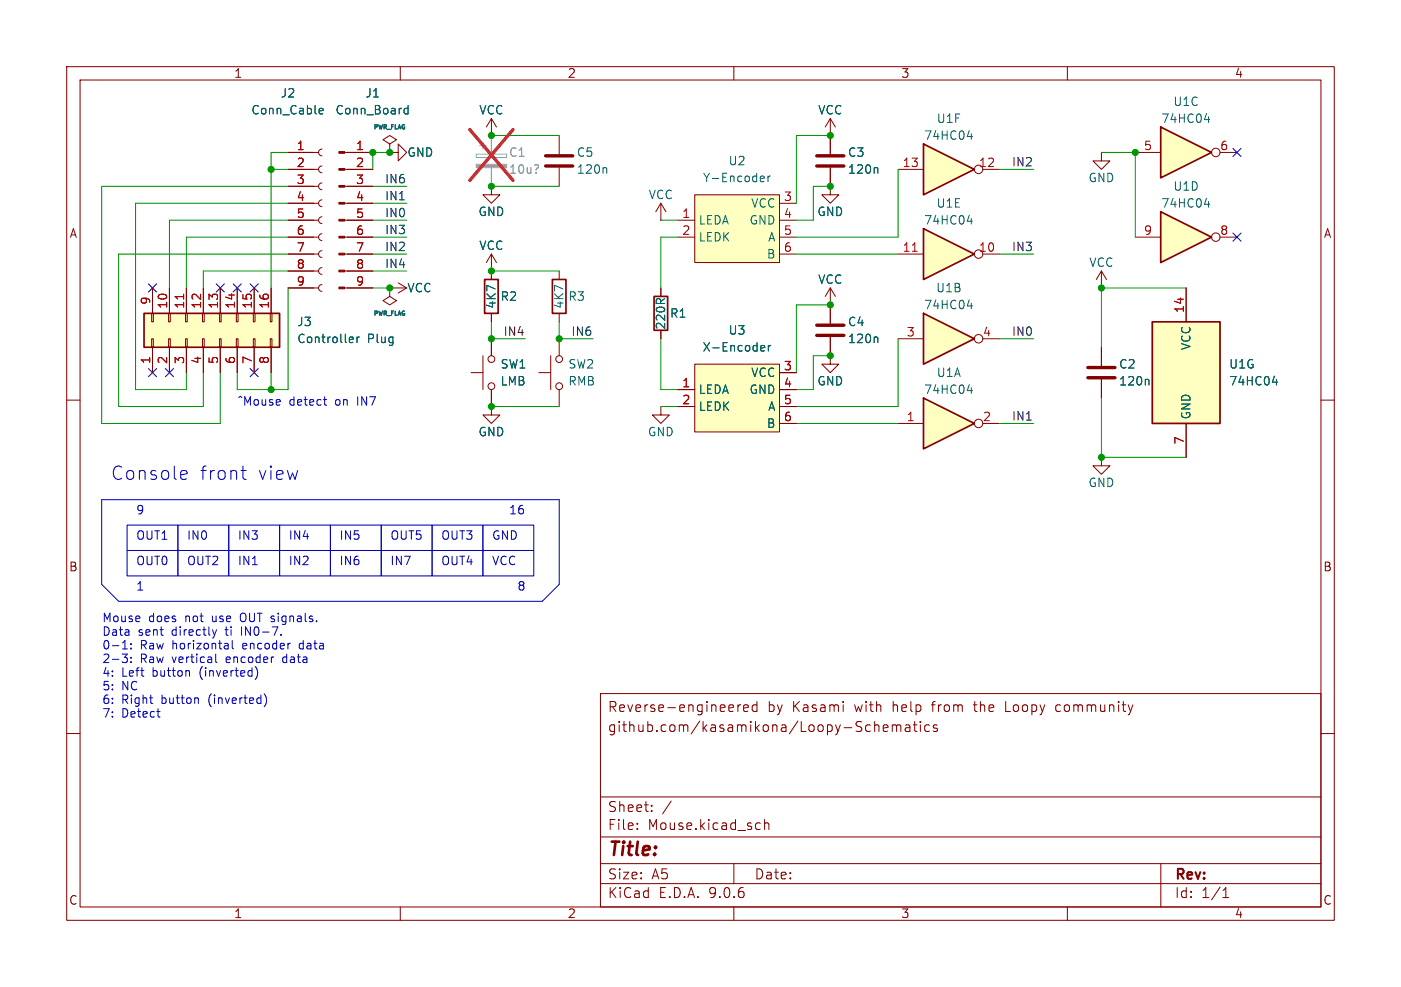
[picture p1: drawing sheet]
<svg xmlns="http://www.w3.org/2000/svg" width="210mm" height="148mm" viewBox="0 0 210 148" stroke-linecap="round" stroke-linejoin="round" font-family="sans-serif">
<g fill="none" stroke="#840000" stroke-width=".15">
<path d="M10 10h190v128h-190zM12 12h186v124h-186zM60 10v2M73.7 17.8l-.8 1.3M73.7 17.8l.7 1.3M73.7 17.8v2.5M110 10v2M160 10v2M73.7 20.3h.1M83.8 20.3v2.8M83.8 25.1v2.8M58.4 43.2v1.3l1 .6-1 .6-1-.6 1-.6"/>
<path d="M58.4 43.2h.1M124.5 53.3v1.3h1.2l-1.2 1.3-1.3-1.3h1.3M124.5 53.3h.1M10 60h2M198 60h2M10 110h2M90 104h108v32h-108zM90 119.5h108M110.6 105.7v1M111 105.7l-.2 .1-.2 .2M111.5 106.2l.7-.2-.1-.2-.4-.1-.2 .2v.7h.6M113.5 105.8l-.5-.1-.2 .3v.4l.1 .2h.6"/>
<path d="M113.5 105.2v1.5M126.4 105.2v.1M126.4 105.7v1M131.3 108.7l.4 .1v.1v.8M132.4 109.2l.7-.2-.1-.2-.4-.1-.2 .2 .1 .7h.5M133.7 108.8a.37 .37 0 0 1 .7 .1M133.7 108.7v1M134.4 108.9l.2-.2 .4 .1v.9M134.4 108.9v.8M135.7 108.8h.6l.1 .9M136.4 109l-.5 .1a.29 .29 0 0 0-.2 .3 .29 .29 0 0 0 .2 .3l.5-.1M136.9 108.7h.6"/>
<path d="M137.1 108.2v1.3l.1 .1 .3 .1M138 108.2v.1M138 108.7v1M139.3 108.8l-.4-.1-.3 .3v.4l.1 .2h.6M140.5 108.8l-.4-.1-.2 .2 .1 .2 .5 .2v.3h-.6M150.7 105.2v1.5h.8M158.5 105.7l-.3 .3v.4l.3 .3M198 110h2M60 136v2M90 132.5h108M90 129.5h108M90 125.5h108"/>
<path d="M95.5 124.2v.2M95.5 123.5v.1M97.7 121.5v.2M97.7 120.8v.1M100.6 120.1l-1.3 1.9M110 136v2M110 129.5v3M113.8 123.4l.2 .1M114 124.3l-.2 .1M114.6 122.9v1.5M114.6 123.5a.37 .37 0 0 1 .7 .1v.8M160 136v2"/>
<path d="M174 129.5v6.5M183.3 134.6h.9M183.3 133.5l.5-.4v1.5"/>
</g>
<path d="M81.8 23.4h4.1M81.8 24.9h4.1" fill="none" stroke="#840000" stroke-width=".51"/>
<path d="M90.8 25.1l.1 .2v.7" fill="none" stroke="#006464" stroke-width=".15"/>
<path d="M172.7 48.3h10.2v15.2h-10.2z" fill="#ffffc2"/>
<path d="M172.7 48.3h10.2v15.2h-10.2z" fill="none" stroke="#840000" stroke-width=".25"/>
<path d="M165.1 52.1v2.8M165.1 56.9v2.8M177.8 43.2v5.1M177.8 63.5v5.1" fill="none" stroke="#840000" stroke-width=".15"/>
<path d="M172 56.9l.2 .2v.6M190.7 57.3h.8M191.3 56.9v.8" fill="none" stroke="#006464" stroke-width=".15"/>
<path d="M163.1 55.1h4M163.1 56.6h4" fill="none" stroke="#840000" stroke-width=".51"/>
<path d="M138.4 21.6l7.6 3.8-7.6 3.8z" fill="#ffffc2"/>
<path d="M138.4 21.6l7.6 3.8-7.6 3.8z" fill="none" stroke="#840000" stroke-width=".25"/>
<g fill="none" stroke="#840000" stroke-width=".15">
<path d="M134.6 25.4h3.8M147.3 25.4h2.6"/>
<circle cx="146.7" cy="25.4" r=".63"/>
</g>
<path d="M145 20.5h.8M145.6 20.1v.8" fill="none" stroke="#006464" stroke-width=".15"/>
<path d="M138.4 34.3l7.6 3.8-7.6 3.8z" fill="#ffffc2"/>
<path d="M138.4 34.3l7.6 3.8-7.6 3.8z" fill="none" stroke="#840000" stroke-width=".25"/>
<g fill="none" stroke="#840000" stroke-width=".15">
<path d="M134.6 38.1h3.8M147.3 38.1h2.6"/>
<circle cx="146.7" cy="38.1" r=".63"/>
</g>
<path d="M136.8 37.7h.7" fill="none" stroke="#a90000" stroke-width=".15"/>
<path d="M145 33.2h.8M145.6 32.8v.8" fill="none" stroke="#006464" stroke-width=".15"/>
<path d="M104.1 29.2h12.7v10.2h-12.7z" fill="#ffffc2"/>
<g fill="none" stroke="#840000" stroke-width=".15">
<path d="M101.6 33h2.5M101.6 35.6h2.5M104.1 29.2h12.7v10.2h-12.7zM116.8 33h2.6M116.8 35.6h2.6M116.8 30.5h2.6M116.8 38.1h2.6M70.6 55.9h1.8M72.4 53.3v5.1M73.7 50.8v2.5M73.7 58.4v2.6M165.1 43.2h.1"/>
<path d="M165.1 40.6l-.8 1.3M165.1 40.6l.8 1.3M165.1 40.6v2.6"/>
<circle cx="73.7" cy="57.9" r=".51"/>
<circle cx="73.7" cy="53.8" r=".51"/>
</g>
<path d="M114.1 26.4l.4 .1 .1 .2-.6 .1M114.5 27.2h-.4M115.1 26.4v.8M115.5 26.4l-.3 .1-.1 .1" fill="none" stroke="#006464" stroke-width=".15"/>
<path d="M174 31.8l7.6 3.8-7.6 3.8z" fill="#ffffc2"/>
<path d="M174 31.8l7.6 3.8-7.6 3.8z" fill="none" stroke="#840000" stroke-width=".25"/>
<g fill="none" stroke="#840000" stroke-width=".15">
<path d="M165.1 22.9v1.2h1.3l-1.3 1.3-1.3-1.3h1.3M165.1 22.9h.1M170.2 35.6h3.8M182.9 35.6h2.5"/>
<circle cx="182.2" cy="35.6" r=".63"/>
</g>
<path d="M180.6 30.6h.7M181.2 30.2v.9" fill="none" stroke="#006464" stroke-width=".15"/>
<path d="M174 19.1l7.6 3.8-7.6 3.8z" fill="#ffffc2"/>
<path d="M174 19.1l7.6 3.8-7.6 3.8z" fill="none" stroke="#840000" stroke-width=".25"/>
<g fill="none" stroke="#840000" stroke-width=".15">
<path d="M170.2 22.9h3.8M182.9 22.9h2.5"/>
<circle cx="182.2" cy="22.9" r=".63"/>
</g>
<path d="M180.6 17.9h.7M181.2 17.5v.9" fill="none" stroke="#006464" stroke-width=".15"/>
<path d="M138.4 47l7.6 3.8-7.6 3.8z" fill="#ffffc2"/>
<path d="M138.4 47l7.6 3.8-7.6 3.8z" fill="none" stroke="#840000" stroke-width=".25"/>
<g fill="none" stroke="#840000" stroke-width=".15">
<path d="M134.6 50.8h3.8M147.3 50.8h2.6"/>
<circle cx="146.7" cy="50.8" r=".63"/>
</g>
<path d="M145 45.9h.8M145.6 45.5v.8" fill="none" stroke="#006464" stroke-width=".15"/>
<path d="M138.4 59.7l7.6 3.8-7.6 3.8z" fill="#ffffc2"/>
<path d="M72.6 41.9h2.1v5.1h-2.1zM138.4 59.7l7.6 3.8-7.6 3.8z" fill="none" stroke="#840000" stroke-width=".25"/>
<g fill="none" stroke="#840000" stroke-width=".15">
<path d="M43.2 22.9h4.6M43.2 25.4h4.6M43.2 27.9h4.6M43.2 30.5h4.6M43.2 33h4.6M43.2 35.6h4.6M43.2 38.1h4.6M48.3 22.4a.51 .51 0 0 0-.5 .5 .51 .51 0 0 0 .5 .5M48.3 24.9a.51 .51 0 0 0-.5 .5 .51 .51 0 0 0 .5 .5M48.3 27.4a.51 .51 0 0 0-.5 .5 .51 .51 0 0 0 .5 .5M48.3 30a.51 .51 0 0 0-.5 .5 .51 .51 0 0 0 .5 .5M48.3 32.5a.51 .51 0 0 0-.5 .5 .51 .51 0 0 0 .5 .5"/>
<path d="M48.3 35.1a.51 .51 0 0 0-.5 .5 .51 .51 0 0 0 .5 .5M48.3 37.6a.51 .51 0 0 0-.5 .5 .51 .51 0 0 0 .5 .5M51.7 22.9h4.2M51.7 25.4h4.2M51.7 27.9h4.2M51.7 30.5h4.2M51.7 33h4.2M51.7 35.6h4.2M51.7 38.1h4.2M58.4 21.6l1-.6-1-.7-1 .7 1 .6v1.3M58.4 22.9h.1M73.7 27.9v1.3h1.2l-1.2 1.3-1.3-1.3h1.3"/>
<path d="M73.7 27.9h.1M73.7 38.1l-.8 1.3M73.7 38.1l.7 1.3M73.7 38.1v3.8M124.5 27.9v1.3h1.2l-1.2 1.3-1.3-1.3h1.3M124.5 27.9h.1M43.2 40.6h4.6M43.2 43.2h4.6M48.3 40.1a.51 .51 0 0 0-.5 .5 .51 .51 0 0 0 .5 .5M48.3 42.7a.51 .51 0 0 0-.5 .5 .51 .51 0 0 0 .5 .5M51.7 40.6h4.2M51.7 43.2h4.2"/>
<path d="M58.4 43.2h.1M58.4 43.2h2.6M59.7 42.4l1.3 .8M61 43.2l-1.3 .7M73.7 40.6h.1M73.7 47v1.3M80.8 55.9h1.7M82.5 53.3v5.1M83.8 50.8v2.5M83.8 58.4v2.6M124.5 45.7h.1M124.5 43.2l-.8 1.3"/>
<path d="M124.5 43.2l.7 1.3M124.5 43.2v5.3M124.5 50.5v2.8M73.7 61v1.2h1.2l-1.2 1.3-1.3-1.3h1.3M73.7 61h.1M99.1 61v1.2h1.2l-1.2 1.3-1.3-1.3h1.3M99.1 61h.1M134.6 63.5h3.8M147.3 63.5h2.6M165.1 68.6v1.3h1.3l-1.3 1.2-1.3-1.2h1.3M165.1 68.6h.1"/>
<circle cx="83.8" cy="57.9" r=".51"/>
<circle cx="83.8" cy="53.8" r=".51"/>
<circle cx="146.7" cy="63.5" r=".63"/>
</g>
<path d="M47.9 17h.5M47.9 16.3l.4-.1 .1 .3-.6 .2M60.6 17l.2 .1 .4-.1M61.2 15.8v1.3M61.2 16.3l-.4-.1-.2 .2M131.4 50.5l.2 .2v.7M145 58.6h.8M145.6 58.2v.8" fill="none" stroke="#006464" stroke-width=".15"/>
<path d="M71.4 23.1h4.5v.5h-4.5zM71.9 21.8h1M72.4 21.3v1.1M73.7 20.3v2.8M73.7 25.1v2.8" fill="none" stroke="#a1a1a1" stroke-width=".15"/>
<path d="M71.4 24.6h4.5v.5h-4.5z" fill="#a1a1a1" stroke="#a1a1a1" stroke-width=".15"/>
<path d="M80.5 24.7a.27 .27 0 0 1 .2 .2 .27 .27 0 0 1-.1 .3" fill="none" stroke="#989898" stroke-width=".15"/>
<path d="M70.4 19.4l6.5 7.7M76.9 19.4l-6.5 7.7" fill="none" stroke="#e12e31" stroke-width=".46"/>
<g fill="#840000" stroke="#840000" stroke-width=".15">
<path d="M50.8 22.7h.9v.3h-.9z"/>
<path d="M50.8 25.3h.9v.2h-.9z"/>
<path d="M50.8 27.8h.9v.3h-.9z"/>
<path d="M50.8 30.4h.9v.2h-.9z"/>
<path d="M50.8 32.9h.9v.2h-.9z"/>
<path d="M50.8 35.4h.9v.3h-.9z"/>
<path d="M50.8 38h.9v.2h-.9z"/>
<path d="M50.8 40.5h.9v.3h-.9z"/>
<path d="M50.8 43.1h.9v.2h-.9z"/>
</g>
<path d="M122.4 48.8h4.1M122.4 50.3h4.1" fill="none" stroke="#840000" stroke-width=".51"/>
<path d="M21.6 47h20.3v5.1h-20.3z" fill="#ffffc2"/>
<path d="M21.6 47h20.3v5.1h-20.3zM98 44.5h2.1v5h-2.1z" fill="none" stroke="#840000" stroke-width=".25"/>
<g fill="none" stroke="#840000" stroke-width=".15">
<path d="M124.5 17.8v5.3M124.5 17.8l-.8 1.3M124.5 17.8l.7 1.3M124.5 20.3h.1M124.5 25.1v2.8M22.7 50.8h.3v1.3h-.3zM22.7 47h.3v1.3h-.3zM22.9 43.2v3.8M22.9 52.1v3.8M25.3 50.8h.2v1.3h-.2zM25.3 47h.2v1.3h-.2zM25.4 43.2v3.8"/>
<path d="M25.4 52.1v3.8M27.8 50.8h.3v1.3h-.3zM27.8 47h.3v1.3h-.3zM27.9 43.2v3.8M27.9 52.1v3.8M30.4 50.8h.2v1.3h-.2zM30.4 47h.2v1.3h-.2zM30.5 43.2v3.8M30.5 52.1v3.8M32.9 50.8h.2v1.3h-.2zM32.9 47h.2v1.3h-.2zM33 43.2v3.8"/>
<path d="M33 52.1v3.8M35.4 50.8h.3v1.3h-.3zM35.4 47h.3v1.3h-.3zM35.6 43.2v3.8M35.6 52.1v3.8M38 50.8h.2v1.3h-.2zM38 47h.2v1.3h-.2zM38.1 43.2v3.8M38.1 52.1v3.8M40.5 50.8h.3v1.3h-.3zM40.5 47h.3v1.3h-.3zM40.6 43.2v3.8"/>
<path d="M40.6 52.1v3.8M99.1 43.2v1.3M99.1 49.5v1.3"/>
</g>
<path d="M27.5 44.1v.7" fill="none" stroke="#a90000" stroke-width=".15"/>
<path d="M131.4 25.1l.2 .2v.7M52.5 50.5l.4 .1 .1 .2-.6 .2M52.9 51.3l-.4 .1M53.5 50.5v.9M53.9 50.5l-.3 .1-.1 .2" fill="none" stroke="#006464" stroke-width=".15"/>
<path d="M122.4 23.4h4.1M122.4 24.9h4.1" fill="none" stroke="#840000" stroke-width=".51"/>
<path d="M104.1 54.6h12.7v10.2h-12.7z" fill="#ffffc2"/>
<g fill="none" stroke="#840000" stroke-width=".15">
<path d="M43.2 22.9h3.8M43.2 25.4h3.8M43.2 27.9h3.8M43.2 30.5h3.8M43.2 33h3.8M43.2 35.6h3.8M43.2 38.1h3.8M52.1 22.9h3.8M52.1 25.4h3.8M52.1 27.9h3.8M52.1 30.5h3.8M52.1 33h3.8"/>
<path d="M52.1 35.6h3.8M52.1 38.1h3.8M58.4 22.9h1.3v-1.3l1.3 1.3-1.3 1.2v-1.2M58.4 22.9h.1M73.7 20.3h.1M73.7 27.9h.1M99.1 33h.1M99.1 30.5l-.8 1.3M99.1 30.5l.7 1.3M99.1 30.5v2.5M124.5 20.3h.1M124.5 27.9h.1"/>
<path d="M124.5 20.3v2.8M124.5 25.1v2.8M22.9 43.2v3.8M22.9 52.1v3.8M25.4 43.2v3.8M25.4 52.1v3.8M27.9 43.2v3.8M27.9 52.1v3.8M30.5 43.2v3.8M30.5 52.1v3.8M33 43.2v3.8M33 52.1v3.8"/>
<path d="M35.6 43.2v3.8M35.6 52.1v3.8M38.1 43.2v3.8M38.1 52.1v3.8M40.6 43.2v3.8M40.6 52.1v3.8M43.2 40.6h3.8M43.2 43.2h3.8M52.1 40.6h3.8M52.1 43.2h3.8M58.4 43.2h.1M73.7 40.6h.1"/>
<path d="M73.7 40.6v1.3M73.7 47v1.3M73.7 50.8v2.5M73.7 58.4v2.6M83.8 40.6v1.3M83.8 47v1.3M99.1 43.2v1.3M99.1 49.5v1.3M101.6 58.4h2.5M104.1 54.6h12.7v10.2h-12.7zM116.8 58.4h2.6M116.8 55.9h2.6"/>
<path d="M124.5 53.3h.1M124.5 45.7h.1M124.5 45.7v2.8M124.5 50.5v2.8M165.1 52.1v2.8M165.1 56.9v2.8M177.8 43.2v5.1M73.7 61h.1M101.6 61h2.5M116.8 61h2.6M116.8 63.5h2.6M177.8 63.5v5.1"/>
</g>
<g fill="none" stroke="#006464" stroke-width=".15">
<path d="M47.9 17h.5M47.9 16.3l.4-.1 .1 .3-.6 .2M60.6 17l.2 .1 .4-.1M61.2 16.3l-.4-.1-.2 .2M61.2 15.8v1.3M131.4 25.1l.2 .2v.7M52.5 50.5l.4 .1 .1 .2-.6 .2M52.9 51.3l-.4 .1M53.5 50.5v.9M53.9 50.5l-.3 .1-.1 .2M114.1 52.6h.5M114.1 51.9l.4-.1 .1 .3-.6 .1"/>
<path d="M115.2 51.8v.8M115.5 51.8l-.2 .1-.1 .1M131.4 50.5l.2 .2v.7M172 56.9l.2 .2v.6M190.7 57.3h.8M191.3 56.9v.8"/>
</g>
<path d="M82.8 41.9h2v5.1h-2z" fill="none" stroke="#840000" stroke-width=".25"/>
<g fill="none" stroke="#0000c2" stroke-width=".15">
<path d="M48.5 59.9h.5M15.2 74.9h68.6v12.7l-2.5 2.6h-63.5l-2.6-2.6zM19 78.7h7.7v3.9h-7.7zM26.7 78.7h7.6v3.9h-7.6zM27.4 70.6h.5l.1 .4-.9 .2M27.9 71.8l-.5 .1M34.3 78.7h7.6v3.9h-7.6zM36.1 70.6h.8M36.4 69.9v1.7l.1 .2 .4 .1M41.9 78.7h7.6v3.9h-7.6zM48.7 60.6l.3 .2M49.5 78.7h7.6v3.9h-7.6z"/>
<path d="M57.1 78.7h7.7v3.9h-7.7zM64.8 78.7h7.6v3.9h-7.6zM72.4 78.7h7.6v3.9h-7.6zM18.3 98.1h.8l-.4 .5 .3 .1 .1 .4-.3 .3h-.3M18.4 97.3h.7M19 82.6h7.7v3.8h-7.7zM19.6 97.2v.1M19.6 96.5v.1M19.6 98.6v.1M19.6 99.2v.2M26.7 82.6h7.6v3.8h-7.6zM31.8 94.4l.4 .9"/>
<path d="M32.2 95.3l-.2 .3M32.3 98.1v1.1l.2 .2M32.5 94.4l-.3 .9M34 96.5l.2 .1v.7M34.2 97.3h-.1M34.2 96.8h-.1M34.3 82.6h7.6v3.8h-7.6zM34.8 96v1.1l.2 .2M41.9 82.6h7.6v3.8h-7.6zM42.1 95.1v.2M49.5 82.6h7.6v3.8h-7.6zM57.1 82.6h7.7v3.8h-7.7z"/>
<path d="M64.8 82.6h7.6v3.8h-7.6zM72.4 82.6h7.6v3.8h-7.6zM23.5 106.7h.5M23.9 107.5h.1M28.3 100.6l.1 .8M29.7 104.7v.8M38.3 100a1.47 1.47 0 0 1 0 1.9M39.6 104a1.46 1.46 0 0 1 0 2"/>
</g>
<g fill="none" stroke="#009600" stroke-width=".15">
<path d="M40.6 25.4h2.6M43.2 38.1h-25.4v22.9h12.7v-5.1M43.2 27.9h-28v35.6h17.8v-7.6M43.2 33h-17.8v10.2M43.2 35.6h-15.3v7.6M43.2 30.5h-22.9v27.9h7.6v-2.5M43.2 22.9h-2.6v20.3M55.9 33h5.1M55.9 35.6h5.1M55.9 27.9h5.1M55.9 38.1h5.1M55.9 30.5h5.1"/>
<path d="M58.4 22.9h-2.5v2.5M73.7 27.9h10.1M73.7 20.3h10.1M99.1 33h2.5M101.6 35.6h-2.5v7.6M119.4 38.1h15.2M124.5 27.9h-2.6v5.1h-2.5M124.5 20.3h-5.1v10.2M134.6 25.4v10.2h-15.2M149.9 38.1h5M149.9 25.4h5M165.1 22.9h5.1v12.7"/>
<path d="M40.6 55.9v2.5M43.2 43.2v15.2h-7.6v-2.5M43.2 40.6h-12.7v2.6M55.9 40.6h5.1M55.9 43.2h2.5M73.7 48.3v2.5h5M73.7 40.6h10.1M83.8 48.3v2.5h5.1M99.1 50.8v7.6h2.5M124.5 53.3h-2.6v5.1h-2.5M124.5 45.7h-5.1v10.2M134.6 50.8v10.2h-15.2"/>
<path d="M149.9 50.8h5M165.1 59.7v8.9h12.7M177.8 43.2h-12.7v8.9M73.7 61h10.1M99.1 61h2.5M119.4 63.5h15.2M149.9 63.5h5"/>
</g>
<g fill="none" stroke="#000084" stroke-width=".15">
<path d="M184.8 22.3l1.2 1.2M184.8 35l1.2 1.2M186 22.3l-1.2 1.2M186 35l-1.2 1.2M22.3 42.6l1.2 1.2M22.3 55.3l1.2 1.2M23.5 55.3l-1.2 1.2M23.5 42.6l-1.2 1.2M24.8 55.3l1.2 1.2M26 55.3l-1.2 1.2M32.4 42.6l1.2 1.2M33.6 42.6l-1.2 1.2"/>
<path d="M35 42.6l1.2 1.2M36.2 42.6l-1.2 1.2M37.5 55.3l1.2 1.2M37.5 42.6l1.2 1.2M38.7 55.3l-1.2 1.2M38.7 42.6l-1.2 1.2"/>
</g>
<path d="M27.5 44.1v.7" fill="none" stroke="#a90000" stroke-width=".15"/>
<path d="M80.5 24.7a.27 .27 0 0 1 .2 .2 .27 .27 0 0 1-.1 .3" fill="none" stroke="#989898" stroke-width=".15"/>
<path d="M73.7 20.3v2.8M73.7 25.1v2.8" fill="none" stroke="#a1a1a1" stroke-width=".15"/>
<path d="M70.4 19.4l6.5 7.7M76.9 19.4l-6.5 7.7" fill="none" stroke="#e12e31" stroke-width=".46"/>
<g fill="#009600" stroke="#009600" stroke-width=".15">
<circle cx="73.7" cy="61" r=".46"/>
<circle cx="124.5" cy="20.3" r=".46"/>
<circle cx="124.5" cy="27.9" r=".46"/>
<circle cx="73.7" cy="50.8" r=".46"/>
<circle cx="83.8" cy="50.8" r=".46"/>
<circle cx="124.5" cy="53.3" r=".46"/>
<circle cx="124.5" cy="45.7" r=".46"/>
<circle cx="73.7" cy="20.3" r=".46"/>
<circle cx="73.7" cy="27.9" r=".46"/>
<circle cx="58.4" cy="22.9" r=".46"/>
<circle cx="40.6" cy="25.4" r=".46"/>
<circle cx="40.6" cy="58.4" r=".46"/>
<circle cx="58.4" cy="43.2" r=".46"/>
<circle cx="73.7" cy="40.6" r=".46"/>
<circle cx="55.9" cy="22.9" r=".46"/>
<circle cx="170.2" cy="22.9" r=".46"/>
<circle cx="165.1" cy="43.2" r=".46"/>
<circle cx="165.1" cy="68.6" r=".46"/>
</g>
<g font-size="2.8" fill="#0000c2">
<text x="16.5" y="72.1">Console</text>
<text x="29.9" y="72.1">front</text>
<text x="38.6" y="72.1">view</text>
</g>
<text font-size="2.8" fill="#840000" x="91" y="128.9">Title:</text>
<g font-size="2.1" fill="#840000">
<text x="91" y="107">Reverse-engineered</text>
<text x="115" y="107">by</text>
<text x="118.8" y="107">Kasami</text>
<text x="128.3" y="107">with</text>
<text x="134.1" y="107">help</text>
<text x="140.2" y="107">from</text>
<text x="146.6" y="107">the</text>
<text x="151.4" y="107">Loopy</text>
<text x="159.1" y="107">community</text>
<text x="91" y="110">github.com/kasamikona/Loopy-Schematics</text>
<text x="91" y="124.7">File:</text>
<text x="91" y="122">Sheet:</text>
<text x="97.1" y="124.7">Mouse.kicad_sch</text>
<text x="91" y="134.9">KiCad</text>
<text x="91" y="132.1">Size:</text>
<text x="97.7" y="132.1">A5</text>
<text x="98.7" y="134.9">E.D.A.</text>
<text x="106.3" y="134.9">9.0.6</text>
<text x="113" y="132.1">Date:</text>
<text x="176" y="132.3">Rev:</text>
<text x="176" y="134.9">Id:</text>
<text x="180.1" y="134.9">1/1</text>
</g>
<g font-size="1.8" fill="#840000">
<text x="35" y="11.9">1</text>
<text x="85" y="11.9">2</text>
<text x="135" y="11.9">3</text>
<text x="185" y="11.9">4</text>
<text x="10.3" y="35.9">A</text>
<text x="198.4" y="35.9">A</text>
<text x="10.3" y="85.9">B</text>
<text x="198.3" y="85.9">B</text>
<text x="10.3" y="135.9">C</text>
<text x="35" y="137.9">1</text>
<text x="85" y="137.9">2</text>
<text x="135" y="137.9">3</text>
<text x="185" y="137.9">4</text>
<text x="198.3" y="135.9">C</text>
</g>
<g font-size="1.8" fill="#006464">
<text x="37.6" y="17.4">Conn_Cable</text>
<text x="42" y="14.8">J2</text>
<text x="50.2" y="17.4">Conn_Board</text>
<text x="54.7" y="14.8">J1</text>
<text x="71.7" y="17.4">VCC</text>
<text x="122.5" y="17.4">VCC</text>
<text x="175.8" y="16.1">U1C</text>
<text x="61" y="23.7">GND</text>
<text x="86.4" y="23.7">C5</text>
<text x="127" y="23.7">C3</text>
<text x="138.4" y="21.2">74HC04</text>
<text x="140.3" y="18.6">U1F</text>
<text x="174" y="18.6">74HC04</text>
<text x="86.4" y="26.3">120n</text>
<text x="105.3" y="27.5">Y-Encoder</text>
<text x="109.1" y="25">U2</text>
<text x="127" y="26.3">120n</text>
<text x="163.1" y="27.5">GND</text>
<text x="175.8" y="28.8">U1D</text>
<text x="71.6" y="32.6">GND</text>
<text x="97.1" y="30.1">VCC</text>
<text x="104.6" y="33.9">LEDA</text>
<text x="112.3" y="33.9">GND</text>
<text x="112.5" y="31.3">VCC</text>
<text x="122.4" y="32.6">GND</text>
<text x="138.4" y="33.9">74HC04</text>
<text x="140.3" y="31.3">U1E</text>
<text x="174" y="31.3">74HC04</text>
<text x="71.7" y="37.7">VCC</text>
<text x="104.6" y="36.4">LEDK</text>
<text x="114.9" y="39">B</text>
<text x="115" y="36.4">A</text>
<text x="163.2" y="40.2">VCC</text>
<text x="61" y="44">VCC</text>
<text x="74.5" y="46.4" transform="rotate(-90 74.5 46.4)">4K7</text>
<text x="74.9" y="45.3">R2</text>
<text x="84.7" y="46.4" transform="rotate(-90 84.7 46.4)">4K7</text>
<text x="85.1" y="45.3">R3</text>
<text x="100.3" y="47.9">R1</text>
<text x="122.5" y="42.8">VCC</text>
<text x="138.4" y="46.6">74HC04</text>
<text x="140.2" y="44">U1B</text>
<text x="44.5" y="49.1">J3</text>
<text x="44.5" y="51.7">Controller</text>
<text x="55.1" y="51.7">Plug</text>
<text x="99.9" y="49.5" transform="rotate(-90 99.9 49.5)">220R</text>
<text x="105.2" y="52.9">X-Encoder</text>
<text x="109.1" y="50.4">U3</text>
<text x="127" y="49.1">C4</text>
<text x="127" y="51.7">120n</text>
<text x="178.7" y="52.6" transform="rotate(-90 178.7 52.6)">VCC</text>
<text x="74.9" y="58">LMB</text>
<text x="74.9" y="55.5">SW1</text>
<text x="85.1" y="55.5">SW2</text>
<text x="85.1" y="58">RMB</text>
<text x="104.6" y="59.3">LEDA</text>
<text x="112.3" y="59.3">GND</text>
<text x="112.5" y="56.7">VCC</text>
<text x="122.4" y="58">GND</text>
<text x="138.4" y="59.3">74HC04</text>
<text x="140.3" y="56.7">U1A</text>
<text x="167.6" y="55.5">C2</text>
<text x="167.6" y="58">120n</text>
<text x="184.2" y="58">74HC04</text>
<text x="184.2" y="55.5">U1G</text>
<text x="71.6" y="65.6">GND</text>
<text x="97" y="65.6">GND</text>
<text x="104.6" y="61.8">LEDK</text>
<text x="114.9" y="64.4">B</text>
<text x="115" y="61.8">A</text>
<text x="178.7" y="63" transform="rotate(-90 178.7 63)">GND</text>
<text x="163.1" y="73.3">GND</text>
</g>
<g font-size="1.8" fill="#a90000">
<text x="44.4" y="22.6">1</text>
<text x="53.3" y="22.6">1</text>
<text x="171.4" y="22.6">5</text>
<text x="182.8" y="22.6">6</text>
<text x="44.4" y="25.1">2</text>
<text x="44.4" y="27.7">3</text>
<text x="53.3" y="25.1">2</text>
<text x="53.3" y="27.7">3</text>
<text x="135.2" y="25.1">13</text>
<text x="146.6" y="25.1">12</text>
<text x="44.4" y="30.2">4</text>
<text x="44.4" y="32.8">5</text>
<text x="44.4" y="35.3">6</text>
<text x="53.3" y="30.2">4</text>
<text x="53.3" y="32.8">5</text>
<text x="53.3" y="35.3">6</text>
<text x="102.2" y="32.8">1</text>
<text x="102.2" y="35.3">2</text>
<text x="117.4" y="30.2">3</text>
<text x="117.4" y="32.8">4</text>
<text x="117.4" y="35.3">5</text>
<text x="171.4" y="35.3">9</text>
<text x="182.8" y="35.3">8</text>
<text x="44.4" y="37.8">7</text>
<text x="44.4" y="40.4">8</text>
<text x="53.3" y="37.8">7</text>
<text x="53.3" y="40.4">8</text>
<text x="117.4" y="37.8">6</text>
<text x="135.2" y="37.8">11</text>
<text x="146.6" y="37.8">10</text>
<text x="22.6" y="45.8" transform="rotate(-90 22.6 45.8)">9</text>
<text x="25.1" y="46.4" transform="rotate(-90 25.1 46.4)">10</text>
<text x="27.7" y="46.4" transform="rotate(-90 27.7 46.4)">11</text>
<text x="30.2" y="46.4" transform="rotate(-90 30.2 46.4)">12</text>
<text x="32.8" y="46.4" transform="rotate(-90 32.8 46.4)">13</text>
<text x="35.3" y="46.4" transform="rotate(-90 35.3 46.4)">14</text>
<text x="37.8" y="46.4" transform="rotate(-90 37.8 46.4)">15</text>
<text x="40.4" y="46.4" transform="rotate(-90 40.4 46.4)">16</text>
<text x="44.4" y="42.9">9</text>
<text x="53.3" y="42.9">9</text>
<text x="177.5" y="47" transform="rotate(-90 177.5 47)">14</text>
<text x="135.8" y="50.5">3</text>
<text x="147.2" y="50.5">4</text>
<text x="22.6" y="54.7" transform="rotate(-90 22.6 54.7)">1</text>
<text x="25.1" y="54.7" transform="rotate(-90 25.1 54.7)">2</text>
<text x="27.7" y="54.7" transform="rotate(-90 27.7 54.7)">3</text>
<text x="30.2" y="54.7" transform="rotate(-90 30.2 54.7)">4</text>
<text x="32.8" y="54.7" transform="rotate(-90 32.8 54.7)">5</text>
<text x="35.3" y="54.7" transform="rotate(-90 35.3 54.7)">6</text>
<text x="37.8" y="54.7" transform="rotate(-90 37.8 54.7)">7</text>
<text x="40.4" y="54.7" transform="rotate(-90 40.4 54.7)">8</text>
<text x="102.2" y="58.2">1</text>
<text x="117.4" y="55.6">3</text>
<text x="117.4" y="58.2">4</text>
<text x="102.2" y="60.7">2</text>
<text x="117.4" y="60.7">5</text>
<text x="117.4" y="63.2">6</text>
<text x="135.8" y="63.2">1</text>
<text x="147.2" y="63.2">2</text>
<text x="177.5" y="66.7" transform="rotate(-90 177.5 66.7)">7</text>
</g>
<g font-size="1.8" fill="#989898">
<text x="76.2" y="23.7">C1</text>
<text x="76.2" y="26.3">10u?</text>
</g>
<g font-size="1.8" fill="#0f0f0f">
<text x="57.6" y="27.6">IN6</text>
<text x="151.6" y="25.1">IN2</text>
<text x="57.6" y="30.1">IN1</text>
<text x="57.6" y="35.2">IN3</text>
<text x="57.6" y="32.7">IN0</text>
<text x="57.6" y="40.3">IN4</text>
<text x="57.6" y="37.8">IN2</text>
<text x="151.6" y="37.8">IN3</text>
<text x="75.4" y="50.5">IN4</text>
<text x="85.6" y="50.5">IN6</text>
<text x="151.6" y="50.5">IN0</text>
<text x="151.6" y="63.2">IN1</text>
</g>
<g font-size="1.8" fill="#0000c2">
<text x="35.6" y="61.2">^Mouse</text>
<text x="43.3" y="61.2">detect</text>
<text x="50.4" y="61.2">on</text>
<text x="53.8" y="61.2">IN7</text>
<text x="20.3" y="77.2">9</text>
<text x="76.2" y="77.2">16</text>
<text x="20.3" y="81">OUT1</text>
<text x="27.9" y="81">IN0</text>
<text x="35.6" y="81">IN3</text>
<text x="43.2" y="81">IN4</text>
<text x="50.8" y="81">IN5</text>
<text x="58.4" y="81">OUT5</text>
<text x="66" y="81">OUT3</text>
<text x="73.7" y="81">GND</text>
<text x="20.3" y="84.8">OUT0</text>
<text x="20.3" y="88.6">1</text>
<text x="27.9" y="84.8">OUT2</text>
<text x="35.6" y="84.8">IN1</text>
<text x="43.2" y="84.8">IN2</text>
<text x="50.8" y="84.8">IN6</text>
<text x="58.4" y="84.8">IN7</text>
<text x="66" y="84.8">OUT4</text>
<text x="73.7" y="84.8">VCC</text>
<text x="77.5" y="88.6">8</text>
<text x="15.2" y="93.4">Mouse</text>
<text x="15.2" y="95.4">Data</text>
<text x="20.7" y="95.4">sent</text>
<text x="22.3" y="93.4">does</text>
<text x="25.9" y="95.4">directly</text>
<text x="27.9" y="93.4">not</text>
<text x="32.1" y="93.4">use</text>
<text x="34.1" y="95.4">ti</text>
<text x="36.5" y="93.4">OUT signals.</text>
<text x="36.6" y="95.4">IN0-7.</text>
<text x="15.2" y="97.5">0-1:</text>
<text x="15.2" y="99.5">2-3:</text>
<text x="15.2" y="101.6">4:</text>
<text x="18.2" y="101.6">Left</text>
<text x="21" y="97.5">Raw</text>
<text x="21" y="99.5">Raw</text>
<text x="23" y="101.6">button</text>
<text x="25.9" y="97.5">horizontal</text>
<text x="25.9" y="99.5">vertical</text>
<text x="30.2" y="101.6">(inverted)</text>
<text x="34.2" y="99.5">encoder</text>
<text x="36.7" y="97.5">encoder</text>
<text x="42.8" y="99.5">data</text>
<text x="45.3" y="97.5">data</text>
<text x="15.2" y="103.6">5:</text>
<text x="15.2" y="105.7">6:</text>
<text x="15.2" y="107.7">7:</text>
<text x="18.2" y="103.6">NC</text>
<text x="18.2" y="105.7">Right</text>
<text x="18.2" y="107.7">Detect</text>
<text x="24.3" y="105.7">button</text>
<text x="31.5" y="105.7">(inverted)</text>
</g>
<g font-size=".9" fill="#006464">
<text x="55.9" y="19.6">PWR_FLAG</text>
<text x="55.9" y="47.5">PWR_FLAG</text>
</g>
</svg>
